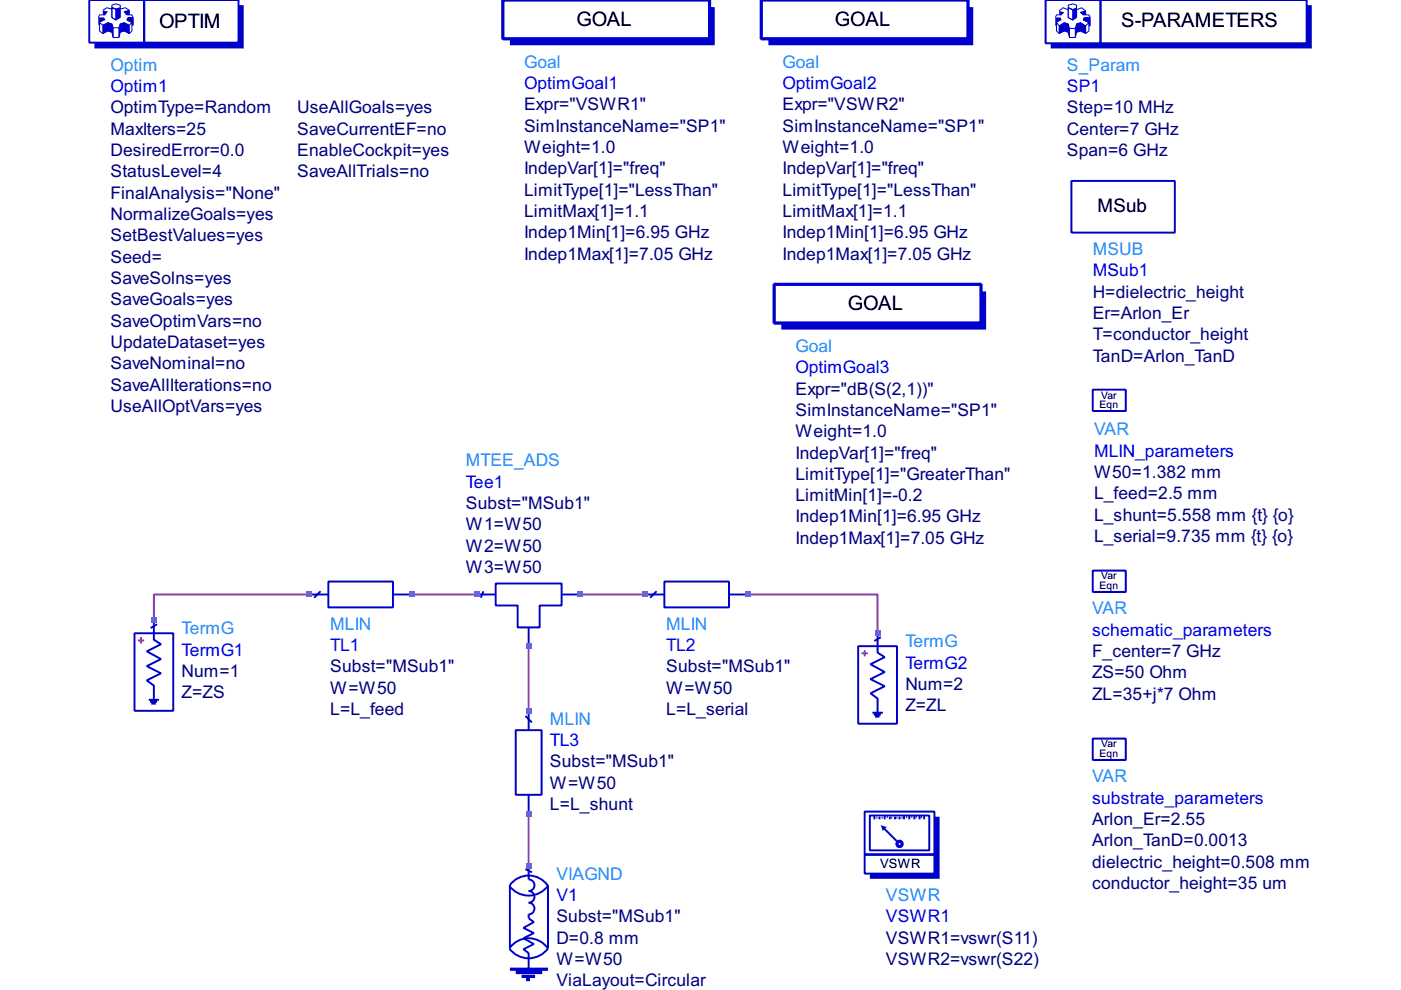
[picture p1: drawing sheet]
<svg xmlns="http://www.w3.org/2000/svg" width="297mm" height="210mm" viewBox="0 0 297 210" stroke-linecap="round" stroke-linejoin="round" font-family="sans-serif">
<path d="M65.5 126h-32.9v5.5M87.4 126h13.7M112.1 137v13.7M123 126h13.7M158.7 126h27.4v8.3M112.1 172.6v11" fill="none" stroke="#c71585" stroke-width=".41"/>
<path d="M231.7 82.6h7v4.5h-7z" fill="none" stroke="#0000cd" stroke-width=".41"/>
<path d="M231.8 87.1h6.9v-4.4h.1v4.6h-7z" fill="#0000cd"/>
<g fill="none" stroke="#0000cd" stroke-width=".41">
<path d="M221.7 0h11.6v9.2h-11.6zM233.3 0h43.7v9.2h-43.7zM227.2 38.4h21.9v10.9h-21.9zM28.5 134.3h8.2v16.4h-8.2zM32.6 131.5v4.1l1.5 1-3 1.5 3 1.6-3 1.6 3 1.5-3 1.5 1.5 1.1v3M33.3 132.3l-1.4 .9M65.9 126h3.7M68 125.4l-1.4 1.3M69.6 123.3h13.7v5.5h-13.7zM83.3 126h3.7M101.1 126h4M102.5 125.4l-.6 1.3"/>
<path d="M105.1 123.7h14v4.7h-4.7v4.6h-4.6v-4.6h-4.7zM112.1 133v4M119.2 126h3.8M137.2 126h3.7M139.2 125.4l-1.4 1.3M140.9 123.3h13.7v5.5h-13.7zM154.6 126h3.7M182 137h8.2v16.4h-8.2zM186.1 134.3v4.1l1.5 .9-3 1.5 3 1.7-3 1.5 3 1.5-3 1.5 1.5 1.1v3M186.7 135.1l-1.3 .8M31.5 148.4h2.2M31.8 148.8h1.5"/>
<path d="M32.1 149.2h.9M109.3 154.8h5.5v13.7h-5.5zM111.4 151.8l1.4 1.4M112.1 151.1v3.7M185 151.1h2.2M185.2 151.5h1.5M185.5 151.9h1M112.1 168.5v3.7M108.1 187.6v13.5M108.1 187.6a4.9 4.9 0 0 1 8 .2M111.4 184.3l1.4 .7M112.1 183.6v2.9a1.23 1.23 0 0 1 1.2 1.2 1.23 1.23 0 0 1-1.2 1.2 1.23 1.23 0 0 1 1.2 1.3 1.23 1.23 0 0 1-1.2 1.2 1.23 1.23 0 0 1 1.2 1.2 1.23 1.23 0 0 1-1.2 1.3v.8l1.1 .8-2.2 1.2 2.2 1.1-2.2 1.1 2.2 1.3-2.2 1.1 1.1 .8v3.4"/>
<path d="M116.2 187.7v13.3M116.2 187.7a5.1 5.1 0 0 1-8.2 .1M108.1 200.9a4.9 4.9 0 0 1 8 .1M116.2 201a5.1 5.1 0 0 1-8.2 .1"/>
</g>
<path d="M29.2 135.8h1.4M29.9 135.1v1.4M182.6 138.5h1.4M183.3 137.8v1.4" fill="none" stroke="#ff4500" stroke-width=".41"/>
<path d="M108.1 205.5h8.1M109.3 206.2h5.7M110.6 207h2.9M111.5 207.7h.9" fill="none" stroke="#0000cd" stroke-width=".69" stroke-linecap="butt"/>
<g fill="none" stroke="#0000cd" stroke-width=".21">
<path d="M224.6 5.5l1.1-.7v1.8l-1.1 .5zM224.6 5.5l-.6-.7v1.8l.6 .5M225.1 3.2h-1.1l-.3 .5M225.7 4.8l.8 .3v1.8l-.8-.3M226.5 1.1l.9-.3 .9 .3v.5l-.9 .5-.9-.5zM226.5 1.6v2.1l.9 .5 .9-.5v-2.1M226.5 2.1l-1.1-.5-.8 .7M226.5 6.9l.3 1M226.5 5.1l.3 .9M226.8 7.9h1.2M226.8 6v1.9M226.8 6h1.2"/>
<path d="M228 6v1.9M228.3 2.1l1.1-.5 .8 .7M228.3 6.9l-.3 1M228.3 5.1l-.3 .9M229.1 4.8l1.1 .7v1.6l-1.1-.5zM229.1 4.8l-.8 .3v1.8l.8-.3M230.2 3.2v-.9l-1.1 .3 .5 .6h1.3l.2 .5M230.2 5.5l.7-.7v1.8l-.7 .5M231.1 3.7v1.8h-.2M231.1 3.7h-1.2l-.3 .5 1.3 .6"/>
</g>
<g fill="#0000cd">
<path d="M222.8 9.2h54.2v-8.1h1.1v9.2h-55.3z"/>
<path d="M227.4 2.1l.9-.5v2.1l-.9 .5z"/>
</g>
<path d="M226.5 1.6l.9 .5v2.1l-.9-.5zM226.5 1.6l.9 .5" fill="none" stroke="#0000cd" stroke-width=".21"/>
<path d="M228.1 5.1v2.8" fill="none" stroke="#0000cd" stroke-width=".27"/>
<g fill="#0000cd">
<path d="M224.6 5.5l1.1-.7v1.8l-1.1 .5z"/>
<path d="M228.3 5.1l.8-.3v1.8l-.8 .3z"/>
<path d="M229.1 4.8l1.1 .7v1.6l-1.1-.5z"/>
<path d="M229.9 3.7h1.2v1.8h-.2v-.7l-1.3-.6z"/>
<path d="M229.1 2.6l1.1-.3v.9h-.6z"/>
<path d="M225.7 4.8l.8 .3 .3 .9v1.9l-.3-1-.8-.3z"/>
<path d="M224.6 2.3l1.1 .3-.6 .6h-.5z"/>
<path d="M223.7 3.7h1.1l.3 .5-1.1 .6v.7h-.3z"/>
</g>
<path d="M231.7 121h7v4.5h-7z" fill="none" stroke="#0000cd" stroke-width=".41"/>
<path d="M231.8 125.5h6.9v-4.4h.1v4.5h-7z" fill="#0000cd"/>
<path d="M231.7 156.6h7v4.5h-7z" fill="none" stroke="#0000cd" stroke-width=".41"/>
<path d="M231.8 161.1h6.9v-4.4h.1v4.6h-7z" fill="#0000cd"/>
<path d="M183.3 172.1h14.8v9h-14.8zM184.4 172.9h12.6v7.4h-12.6zM187.3 175.5l3 3M183.3 181.3h14.8v3.9h-14.8z" fill="none" stroke="#0000cd" stroke-width=".41"/>
<circle cx="190.7" cy="178.9" r=".55" fill="none" stroke="#0000cd" stroke-width=".69" stroke-linecap="butt"/>
<path d="M186.7 175l1.3 .4-.8 .8z" fill="#0000cd"/>
<path d="M185.9 173.2v.4M187 173.2v.4M188.1 173v.4M189.1 173.2v.4M190.2 173.2v.4M191.3 173.2v.4M192.2 173v.4M193.3 173v.4M194.3 173v.4M195.4 173v.4" fill="none" stroke="#0000cd" stroke-width=".21"/>
<path d="M185.4 173v.7M186.5 173.2v.5M187.6 173v.7M188.7 173.2v.5M189.8 173.2v.5M190.7 173.2v.5M191.7 173v.7M192.8 173v.7M193.9 173v.7M195 173v.7M195.9 173v.7" fill="none" stroke="#0000cd" stroke-width=".41"/>
<path d="M184.4 185.2h13.7v-12h1.1v13.1h-14.8z" fill="#0000cd"/>
<path d="M18.9 0h11.7v9h-11.7zM30.6 0h20v9h-20z" fill="none" stroke="#0000cd" stroke-width=".41"/>
<g fill="none" stroke="#0000cd" stroke-width=".21">
<path d="M21.8 5.3l1.1-.5v1.8l-1.1 .5zM21.8 5.3l-.7-.5v1.8l.7 .5M22.3 3.2h-1.2l-.3 .5M22.9 4.8l.8 .3v1.8l-.8-.3M23.7 1.1l.8-.3 1 .3v.5l-1 .3-.8-.3zM23.7 1.6v2.1l.8 .5 1-.5v-2.1M23.7 1.9l-1.1-.3-.8 .6M23.7 6.9l.3 1M23.7 5.1l.3 .8M24 7.9h1.2M24 5.9v2M24 5.9h1.2"/>
<path d="M25.2 5.9v2M25.5 1.9l1.1-.3 .8 .6M25.5 6.9l-.3 1M25.5 5.1l-.3 .8M26.3 4.8l1.1 .5v1.8l-1.1-.5zM26.3 4.8l-.8 .3v1.8l.8-.3M27.4 3.2v-1l-1.1 .3 .6 .7h1.1l.2 .5M27.4 5.3l.6-.5v1.8l-.6 .5M28.2 3.7v1.6h-.2M28.2 3.7h-1.1l-.2 .5 1.1 .6"/>
</g>
<g fill="#0000cd">
<path d="M20 9h30.6v-7.9h1.1v9.2h-31.7z"/>
<path d="M24.5 1.9l1-.3v2.1l-1 .5z"/>
</g>
<path d="M23.7 1.6l.8 .3v2.3l-.8-.5zM23.7 1.6l.8 .3" fill="none" stroke="#0000cd" stroke-width=".21"/>
<path d="M25.4 5.1v2.8" fill="none" stroke="#0000cd" stroke-width=".27"/>
<g fill="#0000cd">
<path d="M21.8 5.3l1.1-.5v1.8l-1.1 .5z"/>
<path d="M25.5 5.1l.8-.3v1.8l-.8 .3z"/>
<path d="M26.3 4.8l1.1 .5v1.8l-1.1-.5z"/>
<path d="M27.1 3.7h1.1v1.6h-.2v-.5l-1.1-.6z"/>
<path d="M26.3 2.5l1.1-.3v1h-.5z"/>
<path d="M22.9 4.8l.8 .3 .3 .8v2l-.3-1-.8-.3z"/>
<path d="M21.8 2.2l1.1 .3-.6 .7h-.5z"/>
<path d="M20.8 3.7h1.3l.2 .5-1.2 .6v.5h-.3z"/>
</g>
<path d="M106.6 0h43.8v8.2h-43.8z" fill="none" stroke="#0000cd" stroke-width=".69" stroke-linecap="butt"/>
<path d="M108.1 8.2h42.3v-6.7h1.1v8.1h-43.4z" fill="#0000cd"/>
<path d="M161.4 0h43.8v8.2h-43.8z" fill="none" stroke="#0000cd" stroke-width=".69" stroke-linecap="butt"/>
<path d="M162.9 8.2h42.3v-6.7h1.1v8.1h-43.4z" fill="#0000cd"/>
<path d="M164.1 60.3h43.9v8.2h-43.9z" fill="none" stroke="#0000cd" stroke-width=".69" stroke-linecap="butt"/>
<path d="M165.7 68.5h42.3v-6.7h1.1v8.1h-43.4z" fill="#0000cd"/>
<g fill="#4169e1">
<path d="M32.1 131h1.1v1.1h-1.1z"/>
<path d="M65 125.5h1.1v1.1h-1.1z"/>
<path d="M86.9 125.5h1.1v1.1h-1.1z"/>
<path d="M100.6 125.5h1.1v1.1h-1.1z"/>
<path d="M111.5 183h1.1v1.1h-1.1z"/>
<path d="M111.5 172.1h1.1v1.1h-1.1z"/>
<path d="M111.5 150.2h1.1v1.1h-1.1z"/>
<path d="M111.5 136.5h1.1v1.1h-1.1z"/>
<path d="M122.5 125.5h1.1v1.1h-1.1z"/>
<path d="M136.2 125.5h1.1v1.1h-1.1z"/>
<path d="M158.1 125.5h1.1v1.1h-1.1z"/>
<path d="M185.5 133.7h1.1v1.1h-1.1z"/>
</g>
<g font-size="4.2">
<text x="33.7" y="5.9">OPTIM</text>
<text x="122.2" y="5.5">GOAL</text>
<text x="177" y="5.5">GOAL</text>
<text x="237.7" y="5.7">S-PARAMETERS</text>
<text x="179.8" y="65.8">GOAL</text>
</g>
<text font-size="4" x="232.7" y="45">MSub</text>
<g font-size="3.7" fill="#1e90ff">
<text x="23.4" y="15">Optim</text>
<text x="111.1" y="14.3">Goal</text>
<text x="165.9" y="14.3">Goal</text>
<text x="226.2" y="15">S_Param</text>
<text x="231.7" y="54.1">MSUB</text>
<text x="168.7" y="74.6">Goal</text>
<text x="232" y="92.3">VAR</text>
<text x="98.8" y="98.9">MTEE_ADS</text>
<text x="231.5" y="130.2">VAR</text>
<text x="38.5" y="134.5">TermG</text>
<text x="70" y="133.5">MLIN</text>
<text x="141.3" y="133.5">MLIN</text>
<text x="192" y="137.2">TermG</text>
<text x="116.6" y="153.7">MLIN</text>
<text x="231.5" y="165.9">VAR</text>
<text x="118" y="186.5">VIAGND</text>
<text x="187.8" y="191.1">VSWR</text>
</g>
<g font-size="3.7" fill="#00f">
<text x="23.4" y="19.5">Optim1</text>
<text x="111.1" y="18.9">OptimGoal1</text>
<text x="165.9" y="18.9">OptimGoal2</text>
<text x="226.2" y="19.5">SP1</text>
<text x="231.7" y="58.6">MSub1</text>
<text x="168.7" y="79.1">OptimGoal3</text>
<text x="232" y="96.8">MLIN_parameters</text>
<text x="98.8" y="103.4">Tee1</text>
<text x="231.5" y="134.8">schematic_parameters</text>
<text x="38.5" y="139">TermG1</text>
<text x="70" y="138">TL1</text>
<text x="141.3" y="138">TL2</text>
<text x="192" y="141.7">TermG2</text>
<text x="116.6" y="158.2">TL3</text>
<text x="231.5" y="170.4">substrate_parameters</text>
<text x="118" y="191.1">V1</text>
<text x="187.8" y="195.6">VSWR1</text>
</g>
<g font-size="3.7" fill="#000080">
<text x="111.1" y="23.4">Expr=&quot;VSWR1&quot;</text>
<text x="165.9" y="23.4">Expr=&quot;VSWR2&quot;</text>
<text x="23.4" y="24.1">OptimType=Random</text>
<text x="23.4" y="28.6">MaxIters=25</text>
<text x="63" y="24.1">UseAllGoals=yes</text>
<text x="63" y="28.6">SaveCurrentEF=no</text>
<text x="111.1" y="27.9">SimInstanceName=&quot;SP1&quot;</text>
<text x="165.9" y="27.9">SimInstanceName=&quot;SP1&quot;</text>
<text x="226.2" y="24.1">Step=10 MHz</text>
<text x="226.2" y="28.6">Center=7 GHz</text>
<text x="23.4" y="33.1">DesiredError=0.0</text>
<text x="63" y="33.1">EnableCockpit=yes</text>
<text x="111.1" y="32.4">Weight=1.0</text>
<text x="165.9" y="32.4">Weight=1.0</text>
<text x="226.2" y="33.1">Span=6 GHz</text>
<text x="23.4" y="37.6">StatusLevel=4</text>
<text x="63" y="37.6">SaveAllTrials=no</text>
<text x="111.1" y="36.9">IndepVar[1]=&quot;freq&quot;</text>
<text x="111.1" y="41.5">LimitType[1]=&quot;LessThan&quot;</text>
<text x="165.9" y="36.9">IndepVar[1]=&quot;freq&quot;</text>
<text x="165.9" y="41.5">LimitType[1]=&quot;LessThan&quot;</text>
<text x="23.4" y="42.1">FinalAnalysis=&quot;None&quot;</text>
<text x="23.4" y="46.7">NormalizeGoals=yes</text>
<text x="111.1" y="46">LimitMax[1]=1.1</text>
<text x="165.9" y="46">LimitMax[1]=1.1</text>
<text x="23.4" y="51.2">SetBestValues=yes</text>
<text x="111.1" y="50.5">Indep1Min[1]=6.95 GHz</text>
<text x="165.9" y="50.5">Indep1Min[1]=6.95 GHz</text>
<text x="23.4" y="55.7">Seed=</text>
<text x="111.1" y="55">Indep1Max[1]=7.05 GHz</text>
<text x="165.9" y="55">Indep1Max[1]=7.05 GHz</text>
<text x="23.4" y="60.2">SaveSolns=yes</text>
<text x="23.4" y="64.7">SaveGoals=yes</text>
<text x="231.7" y="63.1">H=dielectric_height</text>
<text x="23.4" y="69.3">SaveOptimVars=no</text>
<text x="231.7" y="67.6">Er=Arlon_Er</text>
<text x="23.4" y="73.8">UpdateDataset=yes</text>
<text x="231.7" y="76.7">TanD=Arlon_TanD</text>
<text x="231.7" y="72.1">T=conductor_height</text>
<text x="23.4" y="78.3">SaveNominal=no</text>
<text x="23.4" y="82.8">SaveAllIterations=no</text>
<text x="168.7" y="83.7">Expr=&quot;dB(S(2,1))&quot;</text>
<text x="23.4" y="87.4">UseAllOptVars=yes</text>
<text x="168.7" y="88.2">SimInstanceName=&quot;SP1&quot;</text>
<text x="168.7" y="92.7">Weight=1.0</text>
<text x="168.7" y="97.2">IndepVar[1]=&quot;freq&quot;</text>
<text x="168.7" y="101.7">LimitType[1]=&quot;GreaterThan&quot;</text>
<text x="232" y="101.3">W50=1.382 mm</text>
<text x="98.8" y="107.9">Subst=&quot;MSub1&quot;</text>
<text x="168.7" y="106.3">LimitMin[1]=-0.2</text>
<text x="232" y="105.8">L_feed=2.5 mm</text>
<text x="98.8" y="112.4">W1=W50</text>
<text x="168.7" y="110.8">Indep1Min[1]=6.95 GHz</text>
<text x="232" y="110.4">L_shunt=5.558 mm {t} {o}</text>
<text x="98.8" y="116.9">W2=W50</text>
<text x="168.7" y="115.3">Indep1Max[1]=7.05 GHz</text>
<text x="232" y="114.9">L_serial=9.735 mm {t} {o}</text>
<text x="98.8" y="121.5">W3=W50</text>
<text x="38.5" y="143.5">Num=1</text>
<text x="70" y="142.6">Subst=&quot;MSub1&quot;</text>
<text x="141.3" y="142.6">Subst=&quot;MSub1&quot;</text>
<text x="231.5" y="143.8">ZS=50 Ohm</text>
<text x="231.5" y="139.3">F_center=7 GHz</text>
<text x="38.5" y="148">Z=ZS</text>
<text x="70" y="147.1">W=W50</text>
<text x="141.3" y="147.1">W=W50</text>
<text x="192" y="146.3">Num=2</text>
<text x="231.5" y="148.3">ZL=35+j*7 Ohm</text>
<text x="70" y="151.6">L=L_feed</text>
<text x="141.3" y="151.6">L=L_serial</text>
<text x="192" y="150.8">Z=ZL</text>
<text x="116.6" y="167.2">W=W50</text>
<text x="116.6" y="162.7">Subst=&quot;MSub1&quot;</text>
<text x="116.6" y="171.7">L=L_shunt</text>
<text x="231.5" y="179.4">Arlon_TanD=0.0013</text>
<text x="231.5" y="174.9">Arlon_Er=2.55</text>
<text x="231.5" y="183.9">dielectric_height=0.508 mm</text>
<text x="231.5" y="188.5">conductor_height=35 um</text>
<text x="118" y="195.6">Subst=&quot;MSub1&quot;</text>
<text x="118" y="200.1">D=0.8 mm</text>
<text x="187.8" y="200.1">VSWR1=vswr(S11)</text>
<text x="118" y="204.6">W=W50</text>
<text x="118" y="209.1">ViaLayout=Circular</text>
<text x="187.8" y="204.6">VSWR2=vswr(S22)</text>
</g>
<text font-size="2.7" x="186.6" y="184">VSWR</text>
<g font-size="2.2">
<text x="233.1" y="86.6">Eqn</text>
<text x="233.5" y="84.5">Var</text>
<text x="233.1" y="124.9">Eqn</text>
<text x="233.5" y="122.9">Var</text>
<text x="233.1" y="160.5">Eqn</text>
<text x="233.5" y="158.5">Var</text>
</g>
</svg>
